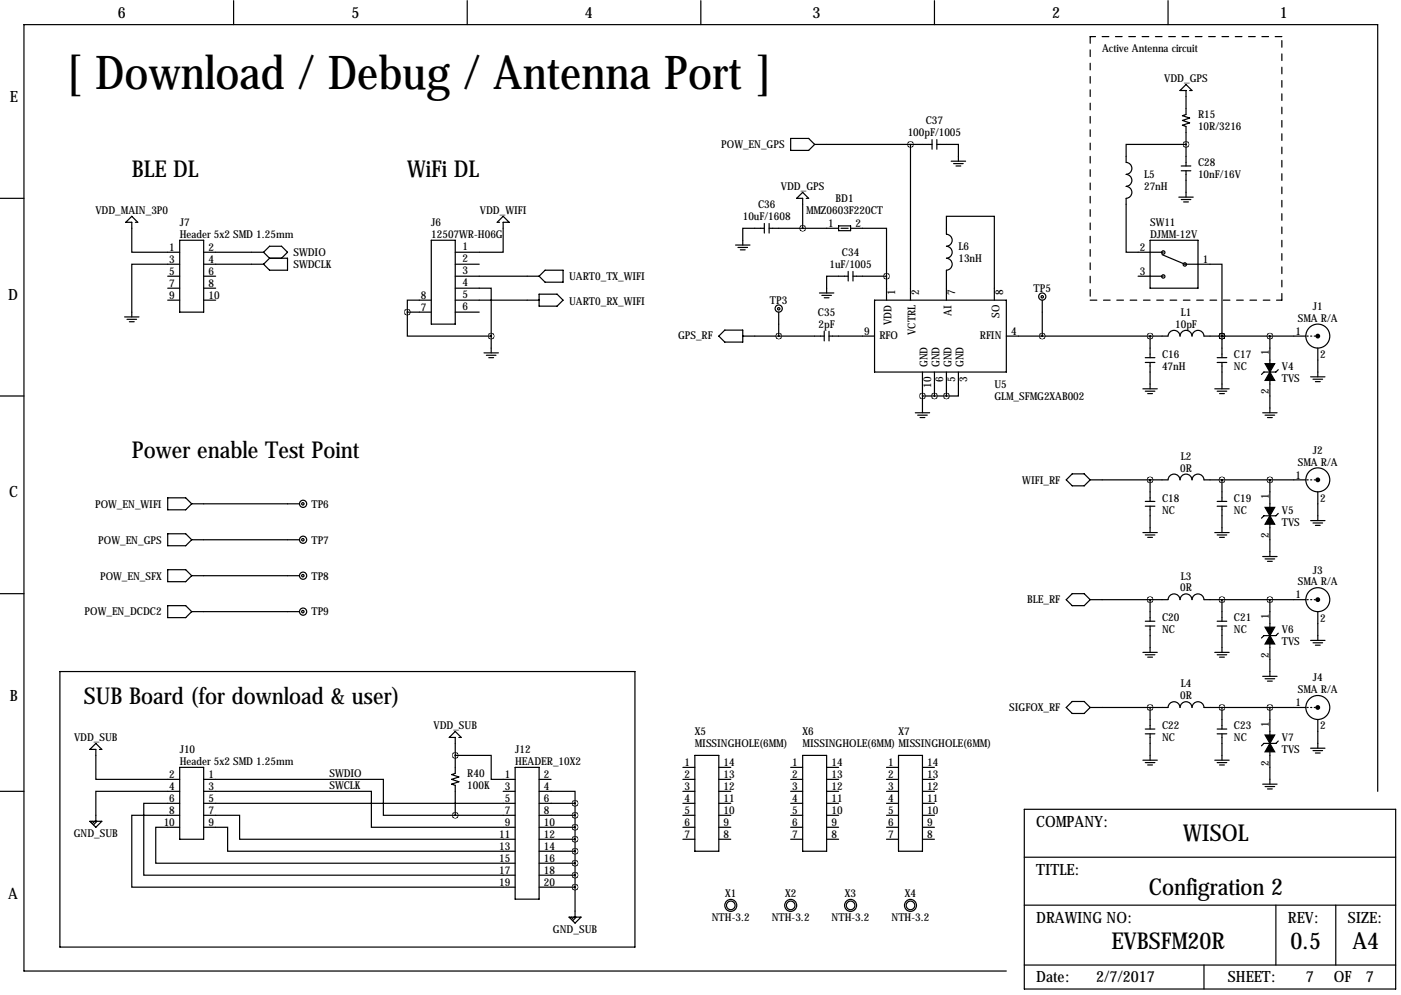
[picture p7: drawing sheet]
<svg xmlns="http://www.w3.org/2000/svg" width="297mm" height="211mm" viewBox="0 0 297 211" stroke-linecap="round" stroke-linejoin="round" font-family="sans-serif">
<g fill="none" stroke="#000" stroke-width=".25">
<path d="M49.5 .1v5.1M99.1 .1v5.1M148.6 .1v5.1M198.1 .1v5.1M247.6 .1v5.1M252.2 19.2h.5l-1.2-1.3-1.3 1.3h1.3v5.1l-.8 .2 1.5 .5-1.5 .5 1.5 .5-1.5 .6 .8 .2v8.4M167.6 29.4h3.8l1.3 1.2-1.3 1.3h-3.8zM172.7 30.6h24.9M193 30.6v33M197.6 29.6v2M198.6 30.6h4.6v3.6M198.6 29.6v2"/>
<path d="M201.7 34.2h3M202.2 34.7h2M202.7 35.2h1M238.8 34.4a1.27 1.27 0 0 1 1.2 1.3 1.27 1.27 0 0 1-1.2 1.3M238.8 37a1.27 1.27 0 0 1 1.2 1.2 1.27 1.27 0 0 1-1.2 1.3 1.27 1.27 0 0 1 1.2 1.3 1.27 1.27 0 0 1-1.2 1.3M250.4 35.2h2.1M250.4 36.2h2.1M251.5 30.6h-12.7v3.8M251.5 36.2v5.6M0 42.1h5.1M28.7 47.1h.5l-1.3-1.2-1.2 1.2h1.2v6.4h10.2M35.6 58.6h2.5"/>
<path d="M38.1 56h-10.2v11.2M38.1 50.9h5.1v15.3h-5.1zM43.2 53.5h12.7M43.2 56h12.7M43.2 58.6h2.5M55.9 53.5l1.2 1.3M55.9 53.5l1.2-1.3h2.6l1.3 1.3-1.3 1.3M57.1 54.8h3.9v2.5h-3.9l-1.2-1.3M57.1 54.8l-1.2 1.2M91.4 50.9h5.1v17.8h-5.1zM96.5 56h5.1M96.5 58.6h17.8"/>
<path d="M105.9 47.1h-.5l1.3-1.2 1.2 1.2h-1.2v6.4h-10.2M114.3 58.6l1.3-1.3h3.8v2.5h-3.8zM156 52h3M156.5 52.5h2M157 53h1M162.1 48.4h-4.6v3.6M162.1 47.4v2M163.1 48.4h14.7M163.1 47.4v2M170.9 42.1h.5l-1.2-1.3-1.3 1.3h1.3v6.3M177.8 47.9h2.5v1h-2.5zM178.3 48.4h1.5"/>
<path d="M179.8 58.6h-4.5v3.5M179.8 57.5v2.1M180.3 48.4h7.7v10.2M180.8 58.6h7.2M180.8 57.5v2.1M188 58.6v5M238.8 42.1v11.4h7.8M241.3 58.6h5.3M243.8 50.9h10.2v10.2h-10.2zM246.4 54l4.8 2h7.9v15.3M249.9 41.8h3.1M250.4 42.3h2.1"/>
<path d="M251 42.8h1M26.4 67.2h3.1M26.9 67.7h2.1M27.4 68.2h1M35.6 61.1h2.5M35.6 63.6h2.5M43.2 61.1h2.5M43.2 63.6h2.5M86.4 66.2v5.1h17.7M86.4 66.2h5M91.4 63.6h-5v2.6M96.5 61.1h7.6v10.2"/>
<path d="M96.5 63.6h17.8M96.5 66.2h5.1M102.6 74.8h3.1M103.1 75.3h2.1M103.6 75.8h1M104.1 71.3v3.5M114.3 62.4h3.8l1.3 1.2-1.3 1.3h-3.8zM152.4 71.3l1.3-1.3h3.8v2.5h-3.8zM157.5 71.3h17.3M165.1 66.2v5.1M173.7 62.1h3.1M174.2 62.6h2.1"/>
<path d="M174.8 70.2v2.1M174.8 63.1h1M175.8 71.3h9.6M175.8 70.2v2.1M185.4 63.6h28v15.3h-28zM195.6 78.9v8.6M198.1 78.9v5.1M200.7 63.6v-6.3a1.27 1.27 0 0 0 1.2-1.3 1.27 1.27 0 0 0-1.2-1.2 1.27 1.27 0 0 0 1.2-1.3 1.27 1.27 0 0 0-1.2-1.3 1.27 1.27 0 0 0 1.2-1.3 1.27 1.27 0 0 0-1.2-1.2v-3.8h10.1v17.7M200.7 78.9v5.1M203.2 78.9v5.1h-2.5M213.4 71.3l34.3-.1a1.27 1.27 0 0 1 1.2-1.2 1.27 1.27 0 0 1 1.3 1.3 1.27 1.27 0 0 1 1.3-1.3 1.27 1.27 0 0 1 1.2 1.3 1.27 1.27 0 0 1 1.3-1.3 1.27 1.27 0 0 1 1.3 1.3h21.6M221 63.6v7.7"/>
<path d="M242.8 75.8h2.1M242.8 76.8h2.1M243.8 71.3v4.5M243.8 76.8v5.6M258.1 75.8h2M258.1 76.8h2M259.1 71.3h.1M259.1 71.3v4.5M259.1 76.8v5.6M269.2 71.3v5.8M271 78.4l-.5 .5h-2.5l-.5 .5M277.1 71.3h.3"/>
<path d="M277.9 71.3h.2M277.9 79.9h3M278.6 71.3h.3M279.4 73.8v6.1M0 84h5.1M194.1 87.5h3M194.6 88h2M195.1 88.5h1M195.6 84h5.1M242.3 82.4h3.1M242.8 82.9h2.1M243.3 83.5h1"/>
<path d="M257.6 82.4h3M258.1 82.9h2M258.6 83.5h1M267.7 87.5h3.1M268.2 88h2.1M268.7 88.5h1M269.2 80.7v6.8M278.4 80.4h2M278.9 80.9h1M35.6 113.2h3.8l1.2 1.2-1.2 1.3h-3.8zM35.6 105.6h3.8l1.2 1.2-1.2 1.3h-3.8zM40.6 106.8h22.9"/>
<path d="M40.6 114.4h22.9M226.1 101.7l1.2-1.2h2.6l1.2 1.2-1.2 1.3h-2.6zM231.1 101.7h16.6a1.27 1.27 0 0 1 1.2-1.2 1.27 1.27 0 0 1 1.3 1.2 1.27 1.27 0 0 1 1.3-1.2 1.27 1.27 0 0 1 1.2 1.2 1.27 1.27 0 0 1 1.3-1.2 1.27 1.27 0 0 1 1.3 1.2h21.6M242.3 112.9h3.1M242.8 106.3h2.1M242.8 107.3h2.1M242.8 113.4h2.1M243.3 113.9h1M243.8 101.7v4.6M243.8 107.3v5.6M257.6 112.9h3M258.1 106.3h2"/>
<path d="M258.1 107.3h2M258.1 113.4h2M258.6 113.9h1M259.1 101.7v4.6M259.1 107.3v5.6M267.7 118h3.1M268.2 118.5h2.1M268.7 119h1M269.2 101.7v5.9M269.2 111.1v6.9M271 108.9l-.5 .5h-2.5l-.5 .5M277.1 101.7h.3"/>
<path d="M277.9 101.7h.2M277.9 110.4h3M278.4 110.9h2M278.6 101.7h.3M278.9 111.4h1M279.4 104.3v6.1M0 125.9h5.1M35.6 120.8h3.8l1.2 1.3-1.2 1.2h-3.8zM35.6 128.4h3.8l1.2 1.3-1.2 1.3h-3.8zM40.6 122.1h22.9M40.6 129.7h22.9M226.1 127.1l1.2-1.2h2.6l1.2 1.2-1.2 1.3h-2.6z"/>
<path d="M231.1 127.1h16.5M242.3 138.3h3.1M242.8 131.7h2.1M242.8 132.7h2.1M242.8 138.8h2.1M243.3 139.3h1M243.8 127.1v4.6M243.8 132.7v5.6M247.7 127.1a1.27 1.27 0 0 1 1.2-1.2 1.27 1.27 0 0 1 1.3 1.2M250.2 127.1a1.27 1.27 0 0 1 1.3-1.2 1.27 1.27 0 0 1 1.2 1.2M252.7 127.1a1.27 1.27 0 0 1 1.3-1.2 1.27 1.27 0 0 1 1.3 1.2h21.6M257.6 138.3h3"/>
<path d="M258.1 131.7h2M258.1 132.7h2M258.1 138.8h2M258.6 139.3h1M259.1 127.1v4.6M259.1 132.7v5.6M269.2 127.1v5.9M269.2 136.5v6.9M271 134.3l-.5 .5h-2.5l-.5 .5M277.1 127.1h.3M277.9 127.1h.2M277.9 135.8h3"/>
<path d="M278.4 136.3h2M278.6 127.1h.3M278.9 136.8h1M279.4 129.7v6.1M12.7 142.4h121.9v58.4h-121.9zM21.1 158.9h.5l-1.3-1.3-1.3 1.3h1.3v6.3h17.8M97.3 156.4h.5l-1.3-1.3-1.3 1.3h1.3v7.6l-.7 .2 1.5 .5-1.5 .5 1.5 .5-1.5 .6 .7 .2v6.4M226.1 150l1.2-1.3h2.6l1.2 1.3-1.2 1.3h-2.6zM231.1 150h16.6a1.27 1.27 0 0 1 1.2-1.2 1.27 1.27 0 0 1 1.3 1.2 1.27 1.27 0 0 1 1.3-1.2 1.27 1.27 0 0 1 1.2 1.2 1.27 1.27 0 0 1 1.3-1.2 1.27 1.27 0 0 1 1.3 1.2h21.6M242.8 154.6h2.1M242.8 155.6h2.1M243.8 150v4.6"/>
<path d="M243.8 155.6v5.6M258.1 154.6h2M258.1 155.6h2M259.1 150v4.6M259.1 155.6v5.6M267.7 143.4h3.1M268.2 143.9h2.1M268.7 144.4h1M269.2 150v5.8M269.2 159.4v6.9M271 157.1l-.5 .5h-2.5l-.5 .5M277.1 150h.3"/>
<path d="M277.9 150h.2M277.9 158.6h3M278.4 159.1h2M278.6 150h.3M278.9 159.7h1M279.4 152.5v6.1M0 167.8h5.1M19 174.1h2.6l-1.3 1.3zM19.6 174.1l-.3 .3M20.1 174.1l-.5 .5M20.6 174.1l-.8 .8M38.1 167.8h-17.8v6.3"/>
<path d="M38.1 175.4h-5.1v7.6h76.2M38.1 170.3h-7.6v15.3h78.7M38.1 172.9h-10.2v15.2h81.3M38.1 162.7h5.1v15.2h-5.1zM43.2 165.2h38.1v7.7h15.2M43.2 167.8h35.5v7.6h30.5M43.2 175.4h5.1v5.1h60.9M43.2 172.9h7.6v5h58.4M43.2 170.3h66M96.5 160.2h7.6v5h5.1M96.5 172.9h12.7M106.7 167.8h2.5"/>
<path d="M109.2 162.7h5.1v27.9h-5.1zM114.3 167.8h7.6v2.5M114.3 165.2h2.5M114.3 170.3h7.6M114.3 172.9h7.6M114.3 175.4h7.6M114.3 177.9h7.6M121.9 170.3v24.2M144.8 167.8h2.5M144.8 162.7h2.5M144.8 165.2h2.5M144.8 170.3h2.5"/>
<path d="M144.8 172.9h2.5M144.8 175.4h2.5M144.8 177.9h2.5M147.3 160.2h5.1v20.3h-5.1zM152.4 167.8h2.5M152.4 162.7h2.5M152.4 165.2h2.5M152.4 170.3h2.5M152.4 172.9h2.5M152.4 175.4h2.5M152.4 177.9h2.5M167.6 167.8h2.6"/>
<path d="M167.6 162.7h2.6M167.6 165.2h2.6M167.6 170.3h2.6M167.6 172.9h2.6M167.6 175.4h2.6M167.6 177.9h2.6M170.2 160.2h5.1v20.3h-5.1zM175.3 167.8h2.5M175.3 162.7h2.5M175.3 165.2h2.5M175.3 170.3h2.5M175.3 172.9h2.5"/>
<path d="M175.3 175.4h2.5M175.3 177.9h2.5M188 167.8h2.5M188 162.7h2.5M188 165.2h2.5M188 170.3h2.5M188 172.9h2.5M188 175.4h2.5M188 177.9h2.5M190.5 160.2h5.1v20.3h-5.1zM195.6 167.8h2.5M195.6 162.7h2.5"/>
<path d="M195.6 165.2h2.5M195.6 170.3h2.5M195.6 172.9h2.5M195.6 175.4h2.5M195.6 177.9h2.5M217.2 171.6h78.7v38.1h-78.7zM242.3 161.2h3.1M242.8 161.7h2.1M243.3 162.2h1M257.6 161.2h3M258.1 161.7h2M258.6 162.2h1"/>
<path d="M267.7 166.3h3.1M268.2 166.8h2.1M268.7 167.3h1M292.1 167.8v-162.6h-287v200.7h208.3M114.3 180.5h7.6M114.3 183h7.6M114.3 185.6h7.6M114.3 188.1h7.6M120.6 194.5h2.6l-1.3 1.2zM121.2 194.5l-.3 .2M121.7 194.5l-.5 .5M122.2 194.5l-.8 .7"/>
<path d="M217.2 191.9h78.7M217.2 181.8h78.7M270.5 191.9v12.7M283.2 191.9v12.7M217.2 204.6h78.7M255.3 204.6v5.1"/>
<circle cx="246.6" cy="53.5" r=".36"/>
<circle cx="246.6" cy="58.6" r=".36"/>
<circle cx="251.2" cy="56.1" r=".36"/>
<circle cx="165.1" cy="65.4" r=".76"/>
<circle cx="165.1" cy="65.5" r=".25"/>
<circle cx="221" cy="62.9" r=".76"/>
<circle cx="221" cy="62.9" r=".25"/>
<circle cx="279.4" cy="71.3" r="2.54"/>
<circle cx="64.2" cy="106.8" r=".25"/>
<circle cx="64.2" cy="114.4" r=".25"/>
<circle cx="64.3" cy="114.4" r=".76"/>
<circle cx="64.3" cy="106.8" r=".76"/>
<circle cx="279.4" cy="101.7" r="2.54"/>
<circle cx="64.2" cy="122.1" r=".25"/>
<circle cx="64.2" cy="129.7" r=".25"/>
<circle cx="64.3" cy="122.1" r=".76"/>
<circle cx="64.3" cy="129.7" r=".76"/>
<circle cx="279.4" cy="127.1" r="2.54"/>
<circle cx="279.4" cy="150" r="2.54"/>
<circle cx="154.9" cy="192" r="1.27"/>
<circle cx="154.9" cy="192" r=".91"/>
<circle cx="167.6" cy="192" r="1.27"/>
<circle cx="167.6" cy="192" r=".91"/>
<circle cx="180.3" cy="192" r="1.27"/>
<circle cx="180.3" cy="192" r=".91"/>
<circle cx="193" cy="192" r="1.27"/>
<circle cx="193" cy="192" r=".91"/>
</g>
<path d="M231.1 7.8v55.8M271.8 7.8h-40.7M231.1 63.6h40.7M271.8 63.6v-55.8" fill="none" stroke="#000" stroke-width=".25" stroke-dasharray="1.4 1.4"/>
<g fill="none" stroke="#000" stroke-width=".51">
<circle cx="279.4" cy="71.3" r=".25"/>
<circle cx="279.4" cy="101.7" r=".25"/>
<circle cx="279.4" cy="127.1" r=".25"/>
<circle cx="279.4" cy="150" r=".25"/>
</g>
<path d="M268.2 77.1h2.1l-1.1 1.8zM269.2 78.9l1.1 1.8h-2.1zM268.2 107.6h2.1l-1.1 1.8zM269.2 109.4l1.1 1.7h-2.1zM268.2 133h2.1l-1.1 1.8zM269.2 134.8l1.1 1.7h-2.1zM268.2 155.8h2.1l-1.1 1.8zM269.2 157.6l1.1 1.8h-2.1z" fill="#000" stroke="#000" stroke-width=".25"/>
<path d="M86.3 66.2a.05 .05 0 0 0 .1 0 .05 .05 0 0 0-.1 0zM104.1 71.3a.05 .05 0 0 0 .1 0 .05 .05 0 0 0-.1 0zM259 71.3a.05 .05 0 0 0 .1 0 .05 .05 0 0 0-.1 0zM259 101.7a.05 .05 0 0 0 .1 0 .05 .05 0 0 0-.1 0zM259 127.1a.05 .05 0 0 0 .1 0 .05 .05 0 0 0-.1 0zM259 150a.05 .05 0 0 0 .1 0 .05 .05 0 0 0-.1 0zM243.8 101.7a.05 .05 0 0 0 .1 0 .05 .05 0 0 0-.1 0zM243.8 127.1a.05 .05 0 0 0 .1 0 .05 .05 0 0 0-.1 0zM243.8 150a.05 .05 0 0 0 .1 0 .05 .05 0 0 0-.1 0zM251.4 30.6a.05 .05 0 0 0 .1 0 .05 .05 0 0 0-.1 0zM243.8 71.3a.05 .05 0 0 0 .1 0 .05 .05 0 0 0-.1 0zM200.6 84a.05 .05 0 0 0 .1 0 .05 .05 0 0 0-.1 0zM198.1 84a.05 .05 0 0 0 .1 0 .05 .05 0 0 0-.1 0zM195.5 84a.05 .05 0 0 0 .1 0 .05 .05 0 0 0-.1 0zM269.2 71.3a.05 .05 0 0 0 .1 0 .05 .05 0 0 0-.1 0zM269.2 101.7a.05 .05 0 0 0 .1 0 .05 .05 0 0 0-.1 0zM269.2 127.1a.05 .05 0 0 0 .1 0 .05 .05 0 0 0-.1 0zM269.2 150a.05 .05 0 0 0 .1 0 .05 .05 0 0 0-.1 0zM121.9 188.1a.05 .05 0 0 0 .1 0 .05 .05 0 0 0-.1 0zM121.9 170.3a.05 .05 0 0 0 .1 0 .05 .05 0 0 0-.1 0zM121.9 172.9a.05 .05 0 0 0 .1 0 .05 .05 0 0 0-.1 0zM121.9 175.4a.05 .05 0 0 0 .1 0 .05 .05 0 0 0-.1 0zM121.9 177.9a.05 .05 0 0 0 .1 0 .05 .05 0 0 0-.1 0zM121.9 180.5a.05 .05 0 0 0 .1 0 .05 .05 0 0 0-.1 0zM121.9 183a.05 .05 0 0 0 .1 0 .05 .05 0 0 0-.1 0zM121.9 185.6a.05 .05 0 0 0 .1 0 .05 .05 0 0 0-.1 0zM96.5 172.9a.05 .05 0 0 0 .1 0 .05 .05 0 0 0-.1 0zM96.5 160.2a.05 .05 0 0 0 .1 0 .05 .05 0 0 0-.1 0zM187.9 58.6a.05 .05 0 0 0 .1 0 .05 .05 0 0 0-.1 0zM259 71.3a.05 .05 0 0 0 .1 0 .05 .05 0 0 0-.1 0zM170.1 48.4a.05 .05 0 0 0 .1 0 .05 .05 0 0 0-.1 0zM220.9 71.3a.05 .05 0 0 0 .1 0 .05 .05 0 0 0-.1 0zM193 30.6a.05 .05 0 0 0 .1 0 .05 .05 0 0 0-.1 0z" fill="#000" stroke="#000" stroke-width="1.3"/>
<text font-size="9.9" x="14" y="18.8">[ Download / Debug / Antenna Port ]</text>
<g font-size="4.9">
<text x="27.9" y="37.4">BLE DL</text>
<text x="86.4" y="37.4">WiFi DL</text>
<text x="27.9" y="97.1">Power enable Test Point</text>
<text x="17.8" y="149.2">SUB Board (for download &amp; user)</text>
<text x="250.9" y="178.4">WISOL</text>
<text x="243.5" y="189.8">Configration 2</text>
<text x="235.6" y="201.3">EVBSFM20R</text>
<text x="273.6" y="201.3">0.5</text>
<text x="286.7" y="201.3">A4</text>
</g>
<g font-size="3.3">
<text x="25" y="3.8">6</text>
<text x="74.5" y="3.8">5</text>
<text x="124" y="3.8">4</text>
<text x="172.3" y="3.8">3</text>
<text x="223.1" y="3.8">2</text>
<text x="271.3" y="3.8">1</text>
<text x="2.1" y="21.6">E</text>
<text x="1.7" y="63.5">D</text>
<text x="1.9" y="105.4">C</text>
<text x="2.1" y="148.6">B</text>
<text x="219.7" y="175.3">COMPANY:</text>
<text x="219.7" y="185.4">TITLE:</text>
<text x="1.7" y="190.5">A</text>
<text x="219.7" y="195.6">DRAWING NO:</text>
<text x="273.1" y="195.6">REV:</text>
<text x="285.8" y="195.6">SIZE:</text>
<text x="219.7" y="208.3">Date:</text>
<text x="232.4" y="208.3">2/7/2017</text>
<text x="260.4" y="208.3">SHEET:</text>
<text x="276.9" y="208.3">7</text>
<text x="282.8" y="208.3">OF</text>
<text x="289.6" y="208.3">7</text>
</g>
<g font-size="2.3">
<text x="233.7" y="11.1">Active Antenna circuit</text>
<text x="246.8" y="17.5">VDD_GPS</text>
<text x="192.5" y="28.9">100pF/1005</text>
<text x="196.3" y="26.3">C37</text>
<text x="254" y="25.1">R15</text>
<text x="254" y="27.6">10R/3216</text>
<text x="152.9" y="31.4">POW_EN_GPS</text>
<text x="254" y="35.2">C28</text>
<text x="165.6" y="40.3">VDD_GPS</text>
<text x="242.6" y="37.8">L5</text>
<text x="242.6" y="40.3">27nH</text>
<text x="254" y="37.8">10nF/16V</text>
<text x="20.2" y="45.4">VDD_MAIN_3P0</text>
<text x="38.1" y="47.9">J7</text>
<text x="91.4" y="47.9">J6</text>
<text x="101.7" y="45.4">VDD_WIFI</text>
<text x="157.5" y="46.7">10uF/1608</text>
<text x="160.7" y="44.1">C36</text>
<text x="170.9" y="45.4">MMZ0603F220CT</text>
<text x="177.2" y="42.9">BD1</text>
<text x="243.8" y="47.9">SW11</text>
<text x="35.9" y="53.2">1</text>
<text x="38.1" y="50.5">Header 5x2 SMD 1.25mm</text>
<text x="44.2" y="53.2">2</text>
<text x="91.4" y="50.5">12507WR-H06G</text>
<text x="98" y="53">1</text>
<text x="175.6" y="48.1">1</text>
<text x="181.4" y="48.1">2</text>
<text x="203.2" y="53">L6</text>
<text x="241.6" y="53.2">2</text>
<text x="243.8" y="50.5">DJMM-12V</text>
<text x="35.9" y="55.8">3</text>
<text x="35.9" y="58.3">5</text>
<text x="44.2" y="58.3">6</text>
<text x="44.2" y="55.8">4</text>
<text x="62.2" y="54.3">SWDIO</text>
<text x="62.2" y="56.8">SWDCLK</text>
<text x="98" y="55.5">2</text>
<text x="98" y="58.1">3</text>
<text x="120.6" y="59.4">UART0_TX_WIFI</text>
<text x="175.9" y="56.8">1uF/1005</text>
<text x="178.5" y="54.3">C34</text>
<text x="203.2" y="55.6">13nH</text>
<text x="241.6" y="58.3">3</text>
<text x="255" y="55.8">1</text>
<text x="35.9" y="60.8">7</text>
<text x="35.9" y="63.4">9</text>
<text x="44.2" y="63.4">10</text>
<text x="44.2" y="60.8">8</text>
<text x="89.2" y="63.4">8</text>
<text x="89.2" y="65.9">7</text>
<text x="98" y="60.6">4</text>
<text x="98" y="63.1">5</text>
<text x="98" y="65.7">6</text>
<text x="120.6" y="64.7">UART0_RX_WIFI</text>
<text x="163.3" y="64.4">TP3</text>
<text x="189.8" y="62.6" transform="rotate(-90 189.8 62.6)">1</text>
<text x="194.9" y="62.6" transform="rotate(-90 194.9 62.6)">2</text>
<text x="202.5" y="62.6" transform="rotate(-90 202.5 62.6)">7</text>
<text x="212.7" y="62.6" transform="rotate(-90 212.7 62.6)">8</text>
<text x="219.1" y="61.9">TP5</text>
<text x="278.3" y="65.7">J1</text>
<text x="143.8" y="71.8">GPS_RF</text>
<text x="173.4" y="67">C35</text>
<text x="173.5" y="69.5">2pF</text>
<text x="183.2" y="71">9</text>
<text x="186.4" y="71.8">RFO</text>
<text x="189" y="68.9" transform="rotate(-90 189 68.9)">VDD</text>
<text x="194.1" y="71" transform="rotate(-90 194.1 71)">VCTRL</text>
<text x="201.7" y="66.9" transform="rotate(-90 201.7 66.9)">AI</text>
<text x="207.7" y="71.8">RFIN</text>
<text x="211.9" y="67.4" transform="rotate(-90 211.9 67.4)">SO</text>
<text x="214.4" y="71">4</text>
<text x="249.2" y="69.5">10pF</text>
<text x="250.3" y="67">L1</text>
<text x="274.7" y="71">1</text>
<text x="275.2" y="68.3">SMA R/A</text>
<text x="196.6" y="77.9" transform="rotate(-90 196.6 77.9)">GND</text>
<text x="199.2" y="77.9" transform="rotate(-90 199.2 77.9)">GND</text>
<text x="201.7" y="77.9" transform="rotate(-90 201.7 77.9)">GND</text>
<text x="204.3" y="77.9" transform="rotate(-90 204.3 77.9)">GND</text>
<text x="246.4" y="75.9">C16</text>
<text x="261.6" y="75.9">C17</text>
<text x="269" y="75.3" transform="rotate(-90 269 75.3)">1</text>
<text x="279.9" y="75.9">2</text>
<text x="197.4" y="82.3" transform="rotate(-90 197.4 82.3)">10</text>
<text x="200" y="81.1" transform="rotate(-90 200 81.1)">6</text>
<text x="202.5" y="81.1" transform="rotate(-90 202.5 81.1)">5</text>
<text x="205.1" y="81.1" transform="rotate(-90 205.1 81.1)">3</text>
<text x="210.8" y="82.2">U5</text>
<text x="246.4" y="78.4">47nH</text>
<text x="261.6" y="78.4">NC</text>
<text x="269" y="83.6" transform="rotate(-90 269 83.6)">2</text>
<text x="271.8" y="78.4">V4</text>
<text x="271.8" y="81">TVS</text>
<text x="210.8" y="84.8">GLM_SFMG2XAB002</text>
<text x="250.2" y="100">0R</text>
<text x="250.3" y="97.5">L2</text>
<text x="274.7" y="101.5">1</text>
<text x="275.2" y="98.7">SMA R/A</text>
<text x="278.3" y="96.2">J2</text>
<text x="20.2" y="107.6">POW_EN_WIFI</text>
<text x="66" y="107.6">TP6</text>
<text x="216.8" y="102.5">WIFI_RF</text>
<text x="246.4" y="106.4">C18</text>
<text x="261.6" y="106.4">C19</text>
<text x="269" y="105.8" transform="rotate(-90 269 105.8)">1</text>
<text x="279.9" y="106.4">2</text>
<text x="246.4" y="108.9">NC</text>
<text x="261.6" y="108.9">NC</text>
<text x="271.8" y="108.9">V5</text>
<text x="271.8" y="111.4">TVS</text>
<text x="20.8" y="115.2">POW_EN_GPS</text>
<text x="66" y="115.2">TP7</text>
<text x="269" y="114.1" transform="rotate(-90 269 114.1)">2</text>
<text x="21.2" y="122.9">POW_EN_SFX</text>
<text x="66" y="122.9">TP8</text>
<text x="250.2" y="125.4">0R</text>
<text x="250.3" y="122.9">L3</text>
<text x="275.2" y="124.1">SMA R/A</text>
<text x="278.3" y="121.6">J3</text>
<text x="17.9" y="130.5">POW_EN_DCDC2</text>
<text x="66" y="130.5">TP9</text>
<text x="217.8" y="127.9">BLE_RF</text>
<text x="246.4" y="131.8">C20</text>
<text x="261.6" y="131.8">C21</text>
<text x="269" y="131.2" transform="rotate(-90 269 131.2)">1</text>
<text x="274.7" y="126.9">1</text>
<text x="279.9" y="131.8">2</text>
<text x="246.4" y="134.3">NC</text>
<text x="261.6" y="134.3">NC</text>
<text x="271.8" y="134.3">V6</text>
<text x="271.8" y="136.8">TVS</text>
<text x="269" y="139.5" transform="rotate(-90 269 139.5)">2</text>
<text x="250.2" y="148.3">0R</text>
<text x="250.3" y="145.7">L4</text>
<text x="274.7" y="149.7">1</text>
<text x="275.2" y="147">SMA R/A</text>
<text x="278.3" y="144.5">J4</text>
<text x="91.9" y="154.6">VDD_SUB</text>
<text x="147.3" y="155.9">X5</text>
<text x="170.2" y="155.9">X6</text>
<text x="190.5" y="155.9">X7</text>
<text x="214" y="150.8">SIGFOX_RF</text>
<text x="246.4" y="154.6">C22</text>
<text x="261.6" y="154.6">C23</text>
<text x="269" y="154.1" transform="rotate(-90 269 154.1)">1</text>
<text x="279.9" y="154.7">2</text>
<text x="15.7" y="157.2">VDD_SUB</text>
<text x="38.1" y="159.7">J10</text>
<text x="109.2" y="159.7">J12</text>
<text x="147.3" y="158.4">MISSINGHOLE(6MM)</text>
<text x="170.2" y="158.4">MISSINGHOLE(6MM) MISSINGHOLE(6MM)</text>
<text x="246.4" y="157.2">NC</text>
<text x="261.6" y="157.2">NC</text>
<text x="271.8" y="157.2">V7</text>
<text x="271.8" y="159.7">TVS</text>
<text x="35.9" y="167.5">4</text>
<text x="35.9" y="165">2</text>
<text x="38.1" y="162.2">Header 5x2 SMD 1.25mm</text>
<text x="44.2" y="165">1</text>
<text x="44.2" y="167.5">3</text>
<text x="69.8" y="164.8">SWDIO</text>
<text x="69.8" y="167.3">SWCLK</text>
<text x="99.1" y="164.8">R40</text>
<text x="99.1" y="167.3">100K</text>
<text x="107" y="165">1</text>
<text x="107" y="167.5">3</text>
<text x="109.2" y="162.2">HEADER_10X2</text>
<text x="115.3" y="167.5">4</text>
<text x="115.3" y="165">2</text>
<text x="145.1" y="162.4">1</text>
<text x="145.1" y="165">2</text>
<text x="145.1" y="167.5">3</text>
<text x="153.4" y="167.5">12</text>
<text x="153.4" y="165">13</text>
<text x="153.4" y="162.4">14</text>
<text x="168" y="162.4">1</text>
<text x="168" y="165">2</text>
<text x="168" y="167.5">3</text>
<text x="176.3" y="167.5">12</text>
<text x="176.3" y="165">13</text>
<text x="176.3" y="162.4">14</text>
<text x="188.3" y="162.4">1</text>
<text x="188.3" y="165">2</text>
<text x="188.3" y="167.5">3</text>
<text x="196.6" y="167.5">12</text>
<text x="196.6" y="165">13</text>
<text x="196.6" y="162.4">14</text>
<text x="269" y="162.4" transform="rotate(-90 269 162.4)">2</text>
<text x="35.9" y="172.6">8</text>
<text x="35.9" y="170.1">6</text>
<text x="44.2" y="170.1">5</text>
<text x="44.2" y="172.6">7</text>
<text x="107" y="170.1">5</text>
<text x="107" y="172.6">7</text>
<text x="115.3" y="172.6">8</text>
<text x="115.3" y="170.1">6</text>
<text x="145.1" y="170.1">4</text>
<text x="145.1" y="172.6">5</text>
<text x="153.4" y="172.6">10</text>
<text x="153.4" y="170.1">11</text>
<text x="168" y="170.1">4</text>
<text x="168" y="172.6">5</text>
<text x="176.3" y="172.6">10</text>
<text x="176.3" y="170.1">11</text>
<text x="188.3" y="170.1">4</text>
<text x="188.3" y="172.6">5</text>
<text x="196.6" y="172.6">10</text>
<text x="196.6" y="170.1">11</text>
<text x="15.6" y="177.5">GND_SUB</text>
<text x="34.7" y="175.1">10</text>
<text x="44.2" y="175.1">9</text>
<text x="105.8" y="177.7">11</text>
<text x="107" y="175.1">9</text>
<text x="115.3" y="177.7">12</text>
<text x="115.3" y="175.1">10</text>
<text x="145.1" y="175.1">6</text>
<text x="145.1" y="177.7">7</text>
<text x="153.4" y="177.7">8</text>
<text x="153.4" y="175.1">9</text>
<text x="168" y="175.1">6</text>
<text x="168" y="177.7">7</text>
<text x="176.3" y="177.7">8</text>
<text x="176.3" y="175.1">9</text>
<text x="188.3" y="175.1">6</text>
<text x="188.3" y="177.7">7</text>
<text x="196.6" y="177.7">8</text>
<text x="196.6" y="175.1">9</text>
<text x="105.8" y="180.2">13</text>
<text x="105.8" y="182.8">15</text>
<text x="105.8" y="185.3">17</text>
<text x="115.3" y="185.3">18</text>
<text x="115.3" y="182.8">16</text>
<text x="115.3" y="180.2">14</text>
<text x="105.8" y="187.8">19</text>
<text x="115.3" y="187.8">20</text>
<text x="153.8" y="190.2">X1</text>
<text x="166.5" y="190.2">X2</text>
<text x="179.2" y="190.2">X3</text>
<text x="191.9" y="190.2">X4</text>
<text x="117.2" y="197.8">GND_SUB</text>
<text x="150.9" y="195.3">NTH-3.2</text>
<text x="163.6" y="195.3">NTH-3.2</text>
<text x="176.3" y="195.3">NTH-3.2</text>
<text x="189" y="195.3">NTH-3.2</text>
</g>
</svg>
